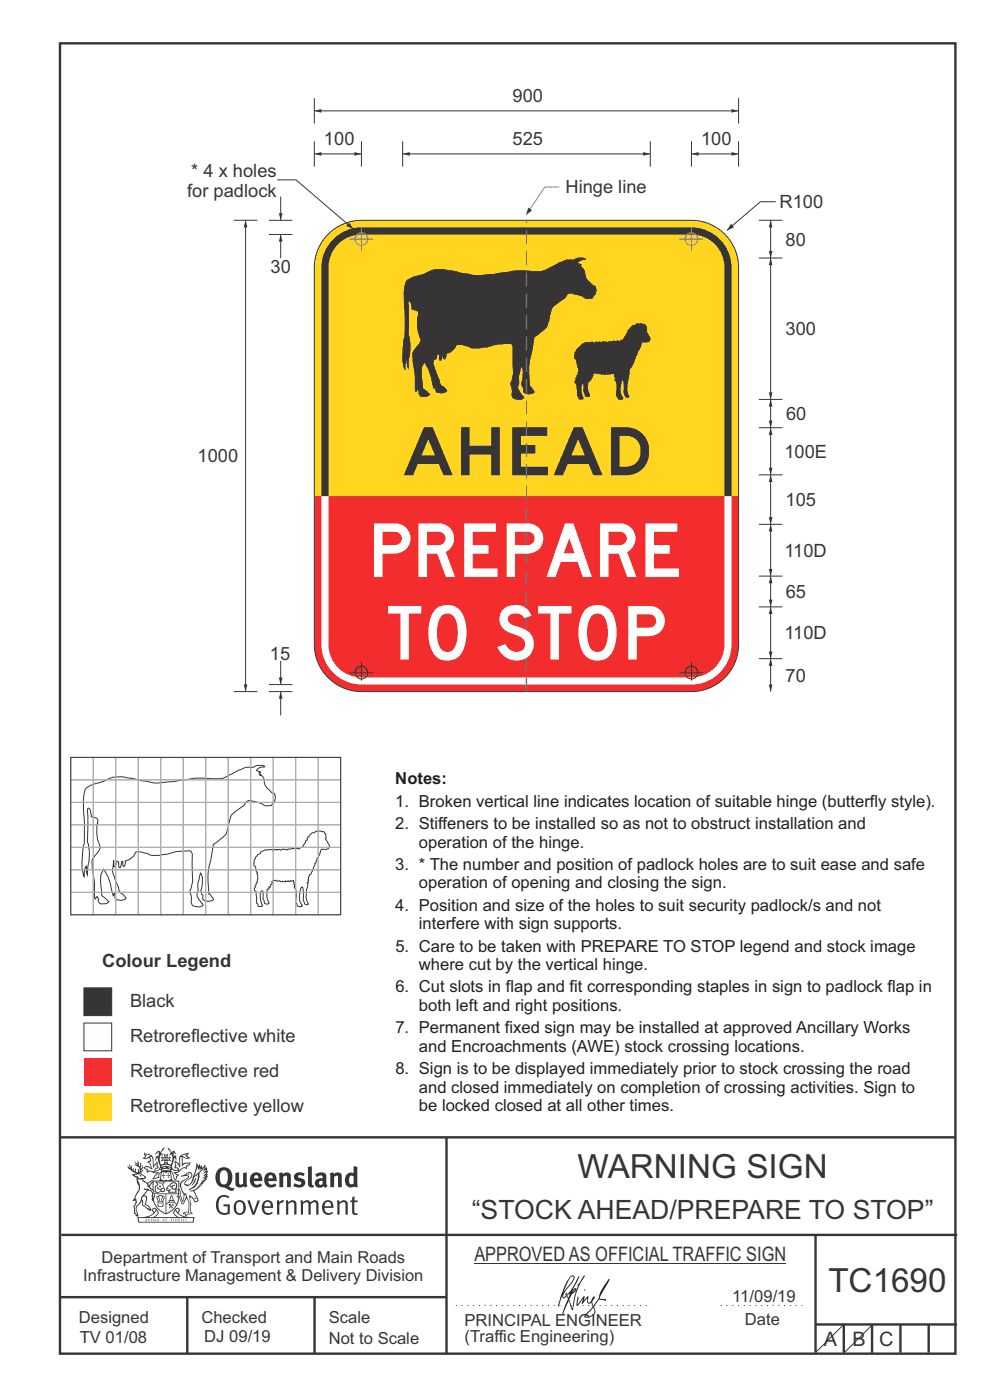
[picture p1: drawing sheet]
<svg xmlns="http://www.w3.org/2000/svg" width="210mm" height="297mm" viewBox="0 0 210 297" stroke-linecap="round" stroke-linejoin="round" font-family="sans-serif">
<g fill="none" stroke="#373435" stroke-width=".51">
<path d="M12.7 9.2h190v278h-190zM12.7 241.3h190M94.7 241.4v45.8M12.7 275.2h82M13 262h190M39.7 275.2v12M66.7 275.2v12M173 262.2v24.8M173 281h30M179 281v6M185 281v6M191 281v6"/>
<path d="M197 281v6"/>
</g>
<path d="M17.8 209.6h5.9v5.9h-5.9z" fill-rule="evenodd" fill="#373435" stroke="#373435" stroke-width=".21"/>
<path d="M17.8 232h5.9v5.9h-5.9z" fill-rule="evenodd" fill="#ffd520"/>
<path d="M17.8 224.5h5.9v5.9h-5.9z" fill-rule="evenodd" fill="#ed3237"/>
<path d="M17.8 217.1h5.9v5.8h-5.9z" fill-rule="evenodd" fill="#fefefe" stroke="#373435" stroke-width=".21"/>
<path d="M96.7 277h41.5M152.9 277h17.4" fill="none" stroke="#373435" stroke-width=".21" stroke-dasharray=".2 1" stroke-linecap="butt"/>
<path d="M15 160.7h57.3v33.4h-57.3zM18.4 167.1a6.4 6.4 0 0 1 2.8-1.1l.5-.1a7 7 0 0 1 5.8-.8l3.2 .6a17.2 17.2 0 0 0 7.6-.1 29.9 29.9 0 0 1 8.1-.4 4.2 4.2 0 0 0 2.5-.9l2-1a3.5 3.5 0 0 1 2.7-.5 2.48 2.48 0 0 1 2.6-.1h-.5a1.54 1.54 0 0 0-1.3 .8l.9 .3-.4 .3 .5 .2-.3 .1 .5 .2 .3 .4a3.6 3.6 0 0 0 2.3 3.4 1.76 1.76 0 0 1-.4 2.1l-.2 .4-1.2 .1a7.5 7.5 0 0 0-3.8-1.1l-.4 .2-.5 .9-1.7 1.2a3.7 3.7 0 0 0-1.5 3.1 3.5 3.5 0 0 1-2 2.9l-1.2 1-.6 3.4a17.5 17.5 0 0 0-.4 7.1h.2l.8 1a1.48 1.48 0 0 1-2.3 0l.1-.7-.3-.3-.2-.7a5.5 5.5 0 0 0 0-3.8l-.4 1.3a4 4 0 0 0-.2 2.3v.4a2.28 2.28 0 0 0 .8 2.4l.2 .3a.75 .75 0 0 1-1 .5 1.15 1.15 0 0 1-1.5-1l.1-1.3a1.9 1.9 0 0 1 .1-2.1l.2-1.2-.1-5.5-.4-.8-1.5 .1a8.8 8.8 0 0 0-3.5 .6l-3 .3-2.4-.7h-1.2a3.3 3.3 0 0 1-2.2 1.9v.4l-.2 .7a.71 .71 0 0 1-.3-1h-.3l-.2 1.1-.2 .2h-.2v-1.2l-.5-.2-.1 .8-.2 .4h-.2l-.1-1.3-.3 2 1.3 3.5a1.69 1.69 0 0 0 1.1 1.8l.6 .6a1.64 1.64 0 0 1-2.3 .1l-.2-1.1-.3 .5-1.1-4-.9-1.6-.1 .1a5.3 5.3 0 0 0-.4 4.3l.1 1.2 1.5 1.3a1.48 1.48 0 0 1-2.2 .1l-.1-.3a.62 .62 0 0 0-.3-.8l-.3 .5-.2-.4v-3.4l-.4-3.4a2.21 2.21 0 0 1 .9-2.5l.3-.3a1.36 1.36 0 0 0 .2-1.9 9.1 9.1 0 0 1-.2-4.9 1.13 1.13 0 0 0-1.4-.7l-.2-1.2-.2-.5-.2-.1-.2 .1-.1 .3 .1 4.3a6.8 6.8 0 0 0 .2 2.9 17.4 17.4 0 0 1-.2 5.9v.6l-.3-1.8-.4 1v1.2a14.4 14.4 0 0 1 0-7.3v-3.6a31.5 31.5 0 0 1 0-7l.2-.6zM54.6 181.4l.6-.3 .1-.3a2.9 2.9 0 0 1 1.9-.5l.5-.1 .3 .3 .4-.3 .4 .2 .5-.2 .3 .2 .3-.2 1 .1 1-.3 1.4 .1a2.23 2.23 0 0 0 1.6-1.8l.3-.2v-.4l.3-.2 .2-.4a1.02 1.02 0 0 1 1-.4l.5-.4h.8l.3 .2a.47 .47 0 0 1 .7 .4l.2 .7-.2 .3 .9 1.7a.87 .87 0 0 1-1.1 .6h-.6l-.1 .2-.5 1.4-.3 .3-.3 1-.2 .1v.4l-.5 1.2-.4 .6-.3 .2-.3 1.1 .1 .1v.4l-.2 .1 .2 .2-.4 1.5a3.4 3.4 0 0 0 .4 2.7l-.1 .2-.2 .1-.5-.2a5.3 5.3 0 0 1-.2-2.7l-.3-.9-.3 .2-.3 1.8 .1 .9 .5 .9-.2 .3h-.7a2.04 2.04 0 0 1-.4-2.1 1.96 1.96 0 0 0-.4-1.8l.2-.6-.3-.4 .1-.2-.1-.4-.4 .2-.2-.2-.3 .2-.3-.1-.2 .1-.3-.1a.38 .38 0 0 1-.6 .1 .38 .38 0 0 1-.7-.1l-.5 .1-.2-.2h-.6l-.3 .2 .1 .3-.1 .3-.3 .1-.1 .6-.3-.1 .1 .2-.5 .3a4.1 4.1 0 0 0 .4 2.8l-.1 .3h-.3l-.5-.2-.3-.8v-1.7l-.2-.1-.2 .2a3.6 3.6 0 0 0 .3 2.9l-.2 .2h-.7l-.1-.5-.3-.2-.2-2.5a.5 .5 0 0 1 0-.9l-.1-.3 .2-.2a.41 .41 0 0 1 .3-.6l.1-1.4-.2-.4 .1-.2-.2-.2-.2-.8a1.8 1.8 0 0 1-.3-1.7zM179 281l-6 6" fill="none" stroke="#373435" stroke-width=".21"/>
<g fill="none" stroke="#a9abae" stroke-width=".21">
<path d="M15 160.7h4.8v4.8h-4.8zM15 165.5h4.8v4.7h-4.8zM15 170.2h4.8v4.8h-4.8zM15 175h4.8v4.8h-4.8zM15 179.8h4.8v4.7h-4.8zM19.8 160.7h4.8v4.8h-4.8zM19.8 165.5h4.8v4.7h-4.8zM19.8 170.2h4.8v4.8h-4.8zM19.8 175h4.8v4.8h-4.8zM19.8 179.8h4.8v4.7h-4.8zM24.6 160.7h4.7v4.8h-4.7zM24.6 165.5h4.7v4.7h-4.7z"/>
<path d="M24.6 170.2h4.7v4.8h-4.7zM24.6 175h4.7v4.8h-4.7zM24.6 179.8h4.7v4.7h-4.7zM29.3 160.7h4.8v4.8h-4.8zM29.3 165.5h4.8v4.7h-4.8zM29.3 170.2h4.8v4.8h-4.8zM29.3 175h4.8v4.8h-4.8zM29.3 179.8h4.8v4.7h-4.8zM34.1 160.7h4.8v4.8h-4.8zM34.1 165.5h4.8v4.7h-4.8zM34.1 170.2h4.8v4.8h-4.8zM34.1 175h4.8v4.8h-4.8z"/>
<path d="M34.1 179.8h4.8v4.7h-4.8zM38.9 160.7h4.7v4.8h-4.7zM38.9 165.5h4.7v4.7h-4.7zM38.9 170.2h4.7v4.8h-4.7zM38.9 175h4.7v4.8h-4.7zM38.9 179.8h4.7v4.7h-4.7zM43.6 160.7h4.8v4.8h-4.8zM43.6 165.5h4.8v4.7h-4.8zM43.6 170.2h4.8v4.8h-4.8zM43.6 175h4.8v4.8h-4.8zM43.6 179.8h4.8v4.7h-4.8zM48.4 160.7h4.8v4.8h-4.8z"/>
<path d="M48.4 165.5h4.8v4.7h-4.8zM48.4 170.2h4.8v4.8h-4.8zM48.4 175h4.8v4.8h-4.8zM48.4 179.8h4.8v4.7h-4.8zM53.2 160.7h4.8v4.8h-4.8zM53.2 165.5h4.8v4.7h-4.8zM53.2 170.2h4.8v4.8h-4.8zM53.2 175h4.8v4.8h-4.8zM53.2 179.8h4.8v4.7h-4.8zM58 160.7h4.7v4.8h-4.7zM58 165.5h4.7v4.7h-4.7zM58 170.2h4.7v4.8h-4.7z"/>
<path d="M58 175h4.7v4.8h-4.7zM58 179.8h4.7v4.7h-4.7zM62.7 160.7h4.8v4.8h-4.8zM62.7 165.5h4.8v4.7h-4.8zM62.7 170.2h4.8v4.8h-4.8zM62.7 175h4.8v4.8h-4.8zM62.7 179.8h4.8v4.7h-4.8zM67.5 160.7h4.8v4.8h-4.8zM67.5 165.5h4.8v4.7h-4.8zM67.5 170.2h4.8v4.8h-4.8zM67.5 175h4.8v4.8h-4.8zM67.5 179.8h4.8v4.7h-4.8z"/>
<path d="M15 184.5h4.8v4.8h-4.8zM15 189.3h4.8v4.8h-4.8zM19.8 184.5h4.8v4.8h-4.8zM19.8 189.3h4.8v4.8h-4.8zM24.6 184.5h4.7v4.8h-4.7zM24.6 189.3h4.7v4.8h-4.7zM29.3 184.5h4.8v4.8h-4.8zM29.3 189.3h4.8v4.8h-4.8zM34.1 184.5h4.8v4.8h-4.8zM34.1 189.3h4.8v4.8h-4.8zM38.9 184.5h4.7v4.8h-4.7zM38.9 189.3h4.7v4.8h-4.7z"/>
<path d="M43.6 184.5h4.8v4.8h-4.8zM43.6 189.3h4.8v4.8h-4.8zM48.4 184.5h4.8v4.8h-4.8zM48.4 189.3h4.8v4.8h-4.8zM53.2 184.5h4.8v4.8h-4.8zM53.2 189.3h4.8v4.8h-4.8zM58 184.5h4.7v4.8h-4.7zM58 189.3h4.7v4.8h-4.7zM62.7 184.5h4.8v4.8h-4.8zM62.7 189.3h4.8v4.8h-4.8zM67.5 184.5h4.8v4.8h-4.8zM67.5 189.3h4.8v4.8h-4.8z"/>
</g>
<g fill="#373435">
<path d="M47 248.5a2.55 2.55 0 0 0 0 2.7l.3 .1a.81 .81 0 0 0 1-.9v-.6a1.04 1.04 0 0 0-1.1-1.5zM46.3 248.1a1.82 1.82 0 0 1 2.1-.2 1.82 1.82 0 0 1 .9 1.9 2.29 2.29 0 0 1-.8 1.9l.7 .3h.5l-.2 .6a2.87 2.87 0 0 1-2-.7 2.12 2.12 0 0 1-1.6-3.1z" fill-rule="evenodd"/>
<path d="M49.9 248.9l.8-.2v2a.46 .46 0 0 0 .3 .6 .46 .46 0 0 0 .6-.3v-2.1l.7-.2v2.4l.2 .5-.5 .4-.3-.3a1.02 1.02 0 0 1-1.2 .2 1.02 1.02 0 0 1-.6-1.1z" fill-rule="evenodd"/>
<path d="M54 249.5l-.1 .5h.9a.49 .49 0 0 0-.2-.6 .49 .49 0 0 0-.6 .1zM53.4 249.1a1.34 1.34 0 0 1 1.6-.2 1.34 1.34 0 0 1 .7 1.5v.2h-1.8a.77 .77 0 0 0 .5 .8 .77 .77 0 0 0 .9-.4l.3 .5a1.59 1.59 0 0 1-2 .2 1.59 1.59 0 0 1-.5-2z" fill-rule="evenodd"/>
<path d="M57.1 249.5l-.2 .5h1a.49 .49 0 0 0-.2-.6 .49 .49 0 0 0-.6 .1zM56.4 249.1a1.34 1.34 0 0 1 1.6-.2 1.34 1.34 0 0 1 .7 1.5v.2h-1.8a.77 .77 0 0 0 .5 .8 .77 .77 0 0 0 .9-.4l.4 .5a1.59 1.59 0 0 1-2.1 .2 1.59 1.59 0 0 1-.5-2z" fill-rule="evenodd"/>
<path d="M59.2 248.9l.7-.2 .1 .4a.95 .95 0 0 1 1-.3 .95 .95 0 0 1 .7 .8v2.3h-.8v-2.3a.46 .46 0 0 0-.8 .1v2.2h-.8z" fill-rule="evenodd"/>
<path d="M62.6 249.1a1.75 1.75 0 0 1 2-.1l-.2 .5-.6-.2a.43 .43 0 0 0-.6 .3l.4 .3a1.04 1.04 0 0 1 1.2 1.1 1.04 1.04 0 0 1-1.4 1l-1.2-.4 .3-.6 1 .4 .4-.4a.88 .88 0 0 0-1-.5l-.4-.2-.1-.4z" fill-rule="evenodd"/>
<path d="M65.3 247.6l.8-.2 .1 3.8 .3 .2 .1 .5a.88 .88 0 0 1-1-.1 .88 .88 0 0 1-.3-1z" fill-rule="evenodd"/>
<path d="M67.8 250.6a.43 .43 0 0 0-.1 .7 .43 .43 0 0 0 .7-.1v-.7zM66.8 249.2a1.7 1.7 0 0 1 2.4 .1v1.8l.3 .4-.4 .5-.5-.3a1.03 1.03 0 0 1-1.7-.2 1.03 1.03 0 0 1 .8-1.5h.7v-.4a.8 .8 0 0 0-1.2 .1z" fill-rule="evenodd"/>
<path d="M70 248.9l.7-.2 .1 .4a.95 .95 0 0 1 1-.3 .95 .95 0 0 1 .7 .8v2.3h-.8v-2.3a.46 .46 0 0 0-.8 .1v2.2h-.8z" fill-rule="evenodd"/>
<path d="M74.3 249.5a1.48 1.48 0 0 0 0 1.7h.5l.2-.1v-1.5l-.3-.2zM75 247.4l.8 .1 .1 4.4h-.7l-.1-.2a1.26 1.26 0 0 1-1.4 0 1.26 1.26 0 0 1-.5-1.3 1.29 1.29 0 0 1 .4-1.3 1.29 1.29 0 0 1 1.4-.2z" fill-rule="evenodd"/>
<path d="M46.4 253.9a1.72 1.72 0 0 1 2.3 0l-.3 .3a1.24 1.24 0 0 0-1.4-.2 1.24 1.24 0 0 0-.6 1.4 1.49 1.49 0 0 0 1.2 2l.7-.2v-1.3h-.8l-.1-.4h1.4v1.9a1.93 1.93 0 0 1-2.3 0 1.93 1.93 0 0 1-.7-2.2l.2-.7z" fill-rule="evenodd"/>
<path d="M50.4 255.1a1.65 1.65 0 0 0 .2 2.2 .99 .99 0 0 0 1-1.4 .78 .78 0 0 0-.4-.8 .78 .78 0 0 0-.8 0zM50 254.9a1.33 1.33 0 0 1 1.6-.1 1.33 1.33 0 0 1 .5 1.4 1.31 1.31 0 0 1-1.3 1.6 1.31 1.31 0 0 1-1.2-1.6v-.6z" fill-rule="evenodd"/>
<path d="M52.5 254.7l.5-.1 .8 2.6 .8-2.5h.5l-1.1 3h-.5z" fill-rule="evenodd"/>
<path d="M56.3 255.2l-.2 .7h1.3a.7 .7 0 0 0-.3-.8 .7 .7 0 0 0-.8 .1zM55.9 255a1.22 1.22 0 0 1 1.5-.2 1.22 1.22 0 0 1 .5 1.5h-1.8a.93 .93 0 0 0 .5 1 .93 .93 0 0 0 1.1-.2l.2 .3a1.43 1.43 0 0 1-1.8 .1 1.43 1.43 0 0 1-.6-1.7z" fill-rule="evenodd"/>
<path d="M58.7 254.7l.4-.1 .1 .5 .4-.4 .6-.1-.1 .6a.66 .66 0 0 0-.9 .6v1.9h-.4z" fill-rule="evenodd"/>
<path d="M60.6 254.8l.4-.2 .1 .5a.94 .94 0 0 1 1-.5 .94 .94 0 0 1 .8 .8v2.3h-.5l-.1-2.5a.81 .81 0 0 0-1.2 .3v2.2h-.4z" fill-rule="evenodd"/>
<path d="M63.7 254.7l.5-.1 .1 .5 .4-.3a.78 .78 0 0 1 1.2 .3 .9 .9 0 0 1 .9-.5 .9 .9 0 0 1 .8 .8v2.3h-.5l-.1-2.5a.67 .67 0 0 0-1.1 .3v2.2h-.5v-2.4l-.4-.2-.7 .4v2.2h-.5z" fill-rule="evenodd"/>
<path d="M69.1 255.2l-.2 .7h1.3a.7 .7 0 0 0-.3-.8 .7 .7 0 0 0-.8 .1zM68.7 255a1.22 1.22 0 0 1 1.5-.2 1.22 1.22 0 0 1 .5 1.5h-1.8a.93 .93 0 0 0 .4 1 .93 .93 0 0 0 1.2-.2l.2 .3a1.44 1.44 0 0 1-1.8 .1 1.44 1.44 0 0 1-.6-1.7z" fill-rule="evenodd"/>
<path d="M71.5 254.8l.4-.2 .1 .5a.94 .94 0 0 1 1-.5 .94 .94 0 0 1 .8 .8v2.3h-.5l-.1-2.5a.81 .81 0 0 0-1.2 .3v2.2h-.4z" fill-rule="evenodd"/>
<path d="M74.7 253.9l.5-.1v.9h.7l-.1 .4h-.6v2.1l.1 .2h.5l.1 .3a.75 .75 0 0 1-1.2-.6v-2h-.4v-.4h.4z" fill-rule="evenodd"/>
<path d="M30.8 244.9l1.1 .3-.9 .5h-.4l.6-.5zM31.8 245.5l.2-.1a2.44 2.44 0 0 1 .5 1.9l.1 .5 .6-1-.1 .6 .3 .3a.57 .57 0 0 0-.6 .8l-1-.2-.5 .2 .2-.5-.8-.3 .7-.1 .9 .5 .1-.1-.6-1.3-.2-.1 .5-.1zM30.7 244.4l-.1 .5 .2 .4-.6 .4a1.04 1.04 0 0 0 1.4-.1l.2 .6-.3 .1-.2 .4a.94 .94 0 0 1 .8 1.1l-.2-.1a1.16 1.16 0 0 0-1.5-.1l.3 .4 .4 .2 .1 .5 .2 .1 .1-.2a.94 .94 0 0 1 1.1 .3h.8l-1.2 1.2a1.13 1.13 0 0 0 1.2-.2l.4-.1v-.4l.4-.7a.83 .83 0 0 0-.6 1h-.3l-.7 .3 1.1-1.4-.5 .2-.5-.1 1.3-.5-.1-.2-.9 .4v-.3l.2-.2 .3 .1 .1-.3-.2-.4 .1-.6-.2-.3-.7 .9v-.7a1.42 1.42 0 0 0-1.6-1.8z" fill-rule="evenodd"/>
<path d="M38.5 245.3l.5-.3 .7-.1-.6 .3 .8 .5h-.3zM38.3 245.5h.2l.1 2a1.69 1.69 0 0 1 1.6-.7l-.8 .5 .1 .5a1.1 1.1 0 0 0-1.5 .6l-.1-.5-.2-.2h-.5l.3-.4-.3-.7a1.42 1.42 0 0 1 .9 1.1l.2-.1zM37.1 246.2l.1 1-.2 .3 .1 .5 .5-.1 .2 .2a.96 .96 0 0 1-1.2-.1l-.1 .1a1.06 1.06 0 0 0 1.3 .2v.1a.72 .72 0 0 1-.9 .2l.2 .5 .6 .2-.4 .2-.1 .7-.2-.4-.4-1.1-.4-.4 .4 .9a1.54 1.54 0 0 0 .7 1.2l.2-.3a.58 .58 0 0 1 .4-.7l.2-.2h-.3l-.5-.3 .9-.5a.93 .93 0 0 1 1.2-.5v.2l.2-.2 .1-.5a.99 .99 0 0 0 .7-.8l-1.3 .1-.3 .2-.1-1.4 .9 .4 .9-.3h-.4l-.5-.4 .4-.7-.6 .2a1.46 1.46 0 0 0-1.4 2.1l.1 .4-.3-.4z" fill-rule="evenodd"/>
<path d="M35.6 248.9l.2 .1-.1 .3 .4 .1-.4 .1v.5l-.1-.6h-.3l.3-.1z" fill-rule="evenodd"/>
<path d="M34.6 248.9l.2 .1v.3l.3 .1h-.3l-.1 .6v-.5l-.4-.1 .4-.1z" fill-rule="evenodd"/>
<path d="M34.3 248.8a.57 .57 0 0 1 .9 .2 .57 .57 0 0 1 .9-.2l.2 1.4h-.2a.57 .57 0 0 1-.9 0 .69 .69 0 0 1-1.1 0zM34.2 248.1l-.3 2.1-.1 .4h2.9l-.2-.4-.3-2.1h-.2v.3l-.8-.2-.8 .2v-.3z" fill-rule="evenodd"/>
<path d="M34.2 252.4a.3 .3 0 0 0 .6 0 .3 .3 0 0 0-.6 0zM33.3 251l.3 .3-.3 .3a.79 .79 0 0 0 0 1.3l.8-.2-.1-.3a.55 .55 0 0 1-.7-.6h.1l.2 .3 .3 .1 .8-.2-.4-.7 .4-.3-.7 .1zM33 250.7l1.1 .2 .9-.2-.4 .7 .4 1.1a.56 .56 0 0 1-.8 .3l-.2 .1a.73 .73 0 0 1-.9 .1 .73 .73 0 0 1-.3-.9v-.4l.6-.4z" fill-rule="evenodd"/>
<path d="M35.6 251.9l.7-.5a.58 .58 0 0 1 1-.1 .58 .58 0 0 1-.4 .9l-.3-.3a.43 .43 0 0 1 .6-.3v-.1a.57 .57 0 0 0-.8 .2l-.2-.1-.3 .1 .5 .2a.55 .55 0 0 0 .8 .4v.5h-1.3l.4-.3-.2-.2-.6 .1 .2-.2-.2-.1zM35.4 251.8l-.1 .2a.39 .39 0 0 0 .2 .6h.3l-.2 .4h1.9l-.1-.7a.86 .86 0 0 0-.1-1.4 .86 .86 0 0 0-1.3 .4z" fill-rule="evenodd"/>
<path d="M36 254.8h.8v.2h-.8zM36.4 253.8l.2 .8h-.4zM36.4 253.5l-.3 .5-.1 .6h-.2v.4l-.7 .4 .2 .2a1.48 1.48 0 0 1 2.1 .1l.2-.1-.6-.5v-.5h-.2l-.1-.6z" fill-rule="evenodd"/>
<path d="M35.8 255.4l.4 .1 .1 .3 .3-.2-.2-.2a.38 .38 0 0 1 .5 .5l-.2-.2-.3 .3 .4 .2-.4 .2-.1-.4-.4 .4-.1-.2 .4-.3-.1-.1-.2 .1z" fill-rule="evenodd"/>
<path d="M34.5 254h.2v.2l-.2 .6h-.2zM33.6 255.3h.9v.2a.55 .55 0 0 1-.8 .4v-.2l-.2-.1zM33.4 254h.2l.2 .8h-.2zM33.6 255h.8l.1 .1-.8 .1zM33.8 253.7h.5l-.2 1.1h-.1zM33.3 253.8l-.1 .3 .3 1.1a.48 .48 0 0 0-.1 .6 .48 .48 0 0 0 .5 .3l.5-.1a.49 .49 0 0 0 .2-.8l.3-1.1-.1-.3a1.42 1.42 0 0 0-1.5 0z" fill-rule="evenodd"/>
<path d="M33.7 251.5l.4 .1 .1 .3h-.3z" fill-rule="evenodd"/>
<path d="M41.3 250.1l.3-.2-.2 .9-.6 .7h-.2l.5-.7z" fill-rule="evenodd"/>
<path d="M39.7 249l.3-.2 .5 .2a.88 .88 0 0 1-.6 1.1 1.22 1.22 0 0 0-.8 1.3l.5 .2a.72 .72 0 0 0 .9-.4l.5-.8 .2-.6 .8-.6v.3a2.85 2.85 0 0 1-2 2.8l.1 .1a2.13 2.13 0 0 0 1.9-1.5v-.2a2.01 2.01 0 0 0 .3-1.8l1.1-1.3-.4 1 .7-.5-.7 1 .8-.4-.8 .8 .7-.1-.9 .5 .8-.1-.8 .4h.8l-.9 .3 .3 .2h-.4l.2 .3h-.3l.1 .3h-.4l.2 .3h-.2a2.16 2.16 0 0 1-2 1l.1 .2h.4a.76 .76 0 0 1 .7 .7l.5 1.2-.6 .2a1.45 1.45 0 0 0-1.1-1.3l.2 1.8-.1 1.8 .4 .3a1.07 1.07 0 0 0-1.2 .4v-.3l-.5-.2a.87 .87 0 0 1 1.1-.1v-.7a4.4 4.4 0 0 0-.6-3.1v-.3h-.3a2.16 2.16 0 0 1-.7-2.2l.3-.3 1.2-.8a.55 .55 0 0 0-.4-.8zM37.8 252.4a.76 .76 0 0 1 .3 1.1l.6 1.6 .4-1.7 .2 .1a.61 .61 0 0 1-.1 .9l-.3 .9h-.2l-.7-1.6-.3 .1a1.18 1.18 0 0 0 .1-1.4zM41.8 247.5l.2 .8 .3-.6v.6l.4-.5a1.9 1.9 0 0 1-1.1 1.4l-.4 .3zM38.3 249.6l1.3-.1 .2 .1v.3l-.5 .3a1.26 1.26 0 0 0-.9 1.9l.2 .6a1.84 1.84 0 0 1 .1 2.1l-.4-1.3a.96 .96 0 0 0-.4-1.3l-.4 .3a.78 .78 0 0 1 0 1.2l.1 .3h.4l.4 1.1a.38 .38 0 0 0 .2 .4 .38 .38 0 0 0 .4-.1l.6-1.2a2.94 2.94 0 0 1 .4 2.5l-.1 .5-.8-.1-.3 .4v.2l.4-.1 .1 .4 .2 .1a1.02 1.02 0 0 1 1.3-.5v-.4l-.3-.1 .1-1.8-.3-1.3 .1 .1a1.14 1.14 0 0 1 .8 .9 .63 .63 0 0 0 .8-.2 .63 .63 0 0 0-.1-.9l-.7-1.2 .9-.6 .2-.3 .3-.1-.1-.2h.4l-.1-.3h.3l-.1-.3 .5-.1-.2-.2 .6-.4v-.2h-.2l.4-.5-.3 .1 .3-.6-.4 .1 .4-.5v-.3l-.3 .2 .2-.6-.1-.3-.4 .3v-.8l-.6 .8-.2-.7-.2 .4-.3-.7-.1 .6-.5-.8-.1 1.4-.6 1.9a1.81 1.81 0 0 1-1 1.4l-.6-.2a1.75 1.75 0 0 1 1.1-1.2 .75 .75 0 0 0 .1-1.3 .75 .75 0 0 0-1.1 .5z" fill-rule="evenodd"/>
<path d="M41.2 254.1h.3l.2 .3h-.4z" fill-rule="evenodd"/>
<path d="M29.4 258.4h11.6l-.1 .8h-11.4zM31.4 258.2l.4-.1a2.48 2.48 0 0 0 1.4-1.3l.3 .5-.5 .6-.5 .3zM32.5 256.6l.3-.2 .2 .2-.3 .6zM37.2 256.8a2.65 2.65 0 0 0 1.8 1.4h-1.1l-.5-.3-.5-.6zM37.4 256.6l.2-.2 .3 .2-.3 .6zM29.2 258.2l.1 1.2h11.8l.2-1.1-.2-.1a4.1 4.1 0 0 1-3.3-.9l.3-.4-.1-.5a1.06 1.06 0 0 0-1.3 .9l.2 .4 .6 .5h-4.7l.3-.1a.84 .84 0 0 0 .6-.7 .84 .84 0 0 0-.5-.9l-.3-.2-.5 .1-.1 .5 .3 .4a4.2 4.2 0 0 1-3.4 .9z" fill-rule="evenodd"/>
<path d="M31 258.7l.1 .2h-.2zM31 258.6l-.3 .5 .4-.1 .2 .1z" fill-rule="evenodd"/>
<path d="M31.4 258.6h.2v.4a.25 .25 0 0 0 .2-.1 .25 .25 0 0 0-.1-.3h.1a.29 .29 0 0 1 0 .4 .29 .29 0 0 1-.4 0 .29 .29 0 0 1 0-.4z" fill-rule="evenodd"/>
<path d="M32.2 258.6a.22 .22 0 0 1 .3 .2 .22 .22 0 0 1-.3 .2zM32 258.6l.1 .5a.33 .33 0 0 0 .4-.1 .33 .33 0 0 0 0-.4 .33 .33 0 0 0-.5 0z" fill-rule="evenodd"/>
<path d="M32.9 258.7l.1 .2h-.2zM32.9 258.6l-.2 .5 .3-.1 .2 .1z" fill-rule="evenodd"/>
<path d="M33.3 258.6h.2l.1 .2 .2-.2-.2 .2 .2 .3-.3-.2v.2h-.2l.2-.3z" fill-rule="evenodd"/>
<path d="M34.7 258.7l.1 .2h-.2zM34.7 258.6l-.3 .5 .4-.1 .2 .1z" fill-rule="evenodd"/>
<path d="M35 258.6h.5h-.2v.5h-.2l.1-.5z" fill-rule="evenodd"/>
<path d="M36.2 258.6h.3h-.1v.2h.1h-.1v.3h-.2z" fill-rule="evenodd"/>
<path d="M36.7 258.6h.2v.5h-.2z" fill-rule="evenodd"/>
<path d="M37.3 258.6a.22 .22 0 0 1 .3 .2 .22 .22 0 0 1-.3 .2zM37.1 258.6v.5a.33 .33 0 0 0 .5-.1 .33 .33 0 0 0 0-.4 .33 .33 0 0 0-.5 0z" fill-rule="evenodd"/>
<path d="M37.8 258.6h.4h-.2v.2h.1h-.1v.2l.2 .1h-.4z" fill-rule="evenodd"/>
<path d="M38.4 258.6h.2l-.1 .4 .2 .1h-.3z" fill-rule="evenodd"/>
<path d="M38.9 258.6h.2v.5h-.2z" fill-rule="evenodd"/>
<path d="M39.3 258.6h.2l-.1 .1 .2 .2-.2 .2h-.1v-.2l.2 .1z" fill-rule="evenodd"/>
<path d="M34.2 247.4a1.51 1.51 0 0 1 2.1 .2 2.67 2.67 0 0 0-2.1 0zM35.7 247.6l.5 .2v.2l-.4-.1zM34.6 247.7l.5-.1 .1 .2h-.4zM34.1 247.9l.2 .1-.3 .1zM35 246.9l.2-.2 .3 .2zM34.9 245.7h.2v.3h-.2zM35 245.1l.2 .2 .2-.2-.1 .4h-.2zM35.1 246.3h.2l.1 .4-.2-.2-.2 .2zM35.3 245.7h.2v.3h-.2zM34.4 245.7l.3 .1 .1 .2-.4 .1 .2-.2zM35.7 245.8l.3-.1-.2 .2 .2 .2-.4-.1zM32.7 244.9l1-.5-.1 1-.2-.2-.3 .2-.3 1.1 .5-1 .3 .9a1.84 1.84 0 0 1 .2 1.7l.4 .1a2.48 2.48 0 0 1 2.2 .1l.2-.3-.2-.7 .7-1.7 .4 .6-.2-1-.2-.1-.2 .3v-.9l.6 .4-.6-.8-.3 .1-.1 .4-.5-.8-.5-.3 .2 .4 .6 .6-.5 .7 .5-.3a2.06 2.06 0 0 1-.1 2.2l-.5-.2-.2-.6 .2-.1 .7 .2-.4-.5 .4-.5-.7 .2-.2-.2 .2-.7-.5 .4-.5-.4 .2 .7-.2 .2-.7-.2 .4 .5-.4 .5 .8-.2 .1 .1-.2 .6-.5 .2a2.02 2.02 0 0 1 0-2.2l.3 .5-.1-.6-.3-.1 .8-1.3-.4 .4-.5 .7-.2-.3a.8 .8 0 0 0-.8 .5z" fill-rule="evenodd"/>
<path d="M29.2 250.1l.3 .2a.61 .61 0 0 1 .8 .3l.3 .2a.8 .8 0 0 1 .6 1l.4 .1 .6 .5a1 1 0 0 1 .4 1.1l-.1 .7v-.5h-.1a.96 .96 0 0 0-.8-1.3l-.2-.2h-.7l-.1-.1-.1 .1 .1 .3h.6l-1.2 1.4-.2 .9-.4 .6a1.33 1.33 0 0 0-.5 1.8l.2 .5a1.26 1.26 0 0 1-.5-1.4l-.1-.4a1.56 1.56 0 0 0 .4-1.7l-.3 .2 .2-.5a3.2 3.2 0 0 0 .7-3zM30.4 253.9h.4a2.06 2.06 0 0 1-.1 1.6l.7 .5 .4 .4-.6-.1-.8-.6-.1-.9a.51 .51 0 0 1 .1-.9zM28.6 249.3a1.52 1.52 0 0 1 2.1 .6l-1.1 .1-.2-.1-.1-.4-.5 .1zM27.5 247v.8l-.3-.4-.1 .1a3.1 3.1 0 0 0 1.9 1.5l-1 .1 .5 .6 .5 .1 .1 1.1a1.84 1.84 0 0 1-.3 2.5l-.4 .9-.3 .4 .2 .1 .4-.1 .1 .4-.2 .5-.3 .2 .1 1.8 .2-.1 .3 .6h.1l.5-.1-.2-.5a1.3 1.3 0 0 1-.1-1.7l.9-1 .2 1.1 .5 .2 .5 .5 .1-.1 .2 .4 .5-.1a1.85 1.85 0 0 0-1.2-1.4l.1-.2a1.39 1.39 0 0 0 0-1.5l-.5-.1 .5-.5a.66 .66 0 0 1 .9-.4 .66 .66 0 0 1 .3 .9l-.1 .4 .2-.1v.2l-.1 .3 .2 .5 .1-.3a2.24 2.24 0 0 0 .1-2.2 .73 .73 0 0 1-.7-.7 .73 .73 0 0 1 .6-.7v-.2a.94 .94 0 0 0-.9 .8 .48 .48 0 0 1-.1-.5 .48 .48 0 0 1 .5-.3l.5-.3a.51 .51 0 0 0-.8 .2l-.4 .3-1.1-.8 .6-.1 .2-.5-1.2-.7 .5-.4v-.4l-.4 .4v-.2a.69 .69 0 0 0 .2-1v.5l-.2 .2v-1.1l-.3-.2 .1 .6-.1 .2-.4-1.2v.6l-.6-.3 .5 .6-.6-.2 .3 .3a1 1 0 0 1 .7 1.5l-.2-.8v.8l-.5-.2v-.7l-.2 .6-.2-.1-.1-.6-.2 .4-.2-.2 .1-.7-.2 .5z" fill-rule="evenodd"/>
<path d="M29.6 249.5l.2-.2 .3 .3z" fill-rule="evenodd"/>
<path d="M32.4 250.5h5.6v2l-.2-.1v-1.7h-5.2v2.5h5.2v-.8l.1 .2-.1 1.1v-.3h-2.5v4a4.1 4.1 0 0 0 2.6-3.6l.1-.1a4 4 0 0 1-2.8 3.9 4.2 4.2 0 0 1-2.8-4.7l.1 1.3 .1-.2a3.8 3.8 0 0 0 2.5 3.4v-4h-2.5l-.2-.9z" fill-rule="evenodd"/>
<circle cx="40" cy="249.1" r=".17"/>
</g>
<path d="M100.6 268h66.2" fill="none" stroke="#373435" stroke-width=".21"/>
<g fill="#252726">
<path d="M121.8 273.7l.2-.2-.5 .7zM120.7 274.5l.2 .1-.3 .8-.3-.5zM121.1 270.9h.6a9.3 9.3 0 0 1-2.1 3.1l-.1 .3 1.1-2.5zM120.8 271a14.7 14.7 0 0 0-2.1 4.9l-.4 1.2 .2 .1 .8-2.3a.42 .42 0 0 0 .2 .6 .42 .42 0 0 0 .5-.3l.2-.1 .3 .5-1.2 3.2h.2l1.2-2.9 .5 1.9 .3 .2 .1-.5a13.5 13.5 0 0 1 2.1-6.2l.4-.5-.2-.2-1.5 2.1 .3-.1a14.9 14.9 0 0 0-1.3 5.1l-.4-1.2a1.39 1.39 0 0 1 .2-1.8l.1-.2a.92 .92 0 0 0 .8-1.2 .75 .75 0 0 0-.7 .7l-.1 .2 1.6-3.4h-.2l-.3 .7a10.5 10.5 0 0 1-2.2 3.3l.2-.5a.32 .32 0 0 0-.4 .2 .32 .32 0 0 0 .1 .4l-.6 .4a3.2 3.2 0 0 1 1.2-2.3l.5-.6a2.49 2.49 0 0 0 .7-1.6l-.4-.2z" fill-rule="evenodd"/>
<path d="M125.8 277.5a1.15 1.15 0 0 1 .1 1.3 1.15 1.15 0 0 1-1.2 .5h-.5zM122.5 275.1l-.2 1.7 .2 .2 1.2-1.5-.3 1.1 1.2-1.2a.94 .94 0 0 0 .3 1.2l.6-.3 .2 .9-1.2 1.3a.98 .98 0 0 0-.5 1 1.9 1.9 0 0 0 2.3-1.3v-.2a1.02 1.02 0 0 1 .2-1.4l.5-1 1.6 .3-.3-.4v.2l-1-.1v-.3l1.9-3.6 .1-.2-.1-.2-1.8 2.7a6.6 6.6 0 0 1-1.5 3l-.1-.2a1.01 1.01 0 0 1 .3-1.4l.1-.2-.2-.1-.4 .4-.2 .5-.5 .4-.2-.4 .1-.9-.1-.1-.9 1 .2-1h-.1l-1.4 1.8 .2-1.5v-.1z" fill-rule="evenodd"/>
<path d="M123.9 273.6l.3 .2h-.2z" fill-rule="evenodd"/>
</g>
<path d="M163.5 128.8v10.9M185.1 281l-6 6" fill="none" stroke="#373435" stroke-width=".21"/>
<g fill="#373435">
<path d="M163.1 138.2h.8l-.4 1.5z"/>
<path d="M163.5 128.8l.4 1.5h-.8z"/>
</g>
<path d="M161 139.7h5M163.5 139.7v7" fill="none" stroke="#373435" stroke-width=".21"/>
<g fill="#373435">
<path d="M163.1 145.2h.8l-.4 1.5z"/>
<path d="M163.5 139.7l.4 1.6h-.8z"/>
</g>
<path d="M163.5 100.7v10.5" fill="none" stroke="#373435" stroke-width=".21"/>
<g fill="#373435">
<path d="M163.1 109.7h.8l-.4 1.5z"/>
<path d="M163.5 100.7l.4 1.6h-.8z"/>
</g>
<path d="M163.5 111.2v11" fill="none" stroke="#373435" stroke-width=".21"/>
<g fill="#373435">
<path d="M163.1 120.7h.8l-.4 1.5z"/>
<path d="M163.5 111.2l.4 1.6h-.8z"/>
</g>
<path d="M161 111.2h5M161 128.8h5M161 122.2h5M163.5 122.2v6.5" fill="none" stroke="#373435" stroke-width=".21"/>
<g fill="#373435">
<path d="M163.1 127.2h.8l-.4 1.5z"/>
<path d="M163.5 122.2l.4 1.5h-.8z"/>
</g>
<path d="M163.5 54.7v30" fill="none" stroke="#373435" stroke-width=".21"/>
<g fill="#373435">
<path d="M163.1 83.2h.8l-.4 1.5z"/>
<path d="M163.5 54.7l.4 1.6h-.8z"/>
</g>
<path d="M161 54.7h5M161 46.7h5M161 84.7h5M163.5 90.7v10" fill="none" stroke="#373435" stroke-width=".21"/>
<g fill="#373435">
<path d="M163.5 90.7l.4 1.6h-.8z"/>
<path d="M163.1 99.2h.8l-.4 1.5z"/>
</g>
<path d="M85.4 32.7h52.5M161 90.7h5" fill="none" stroke="#373435" stroke-width=".21"/>
<g fill="#373435">
<path d="M136.4 32.3l1.5 .4-1.5 .3z"/>
<path d="M85.4 32.7l1.5-.4v.7z"/>
</g>
<path d="M66.7 23.5h90" fill="none" stroke="#373435" stroke-width=".21"/>
<g fill="#373435">
<path d="M155.2 23.1l1.5 .4-1.5 .4z"/>
<path d="M66.7 23.5l1.5-.4v.8z"/>
</g>
<path d="M85.4 30v5.3M137.9 30v5.3M163.5 46.7v8" fill="none" stroke="#373435" stroke-width=".21"/>
<g fill="#373435">
<path d="M163.5 46.7l.4 1.5h-.8z"/>
<path d="M163.1 53.2h.8l-.4 1.5z"/>
</g>
<path d="M163.5 84.7v6" fill="none" stroke="#373435" stroke-width=".21"/>
<g fill="#373435">
<path d="M163.5 84.7l.4 1.6h-.8z"/>
<path d="M163.1 89.2h.8l-.4 1.5z"/>
</g>
<path d="M164.6 42.8h-3.3l-7.1 6.1" fill="none" stroke="#373435" stroke-width=".21"/>
<g fill="#373435">
<path d="M155.1 47.5l.6 .7-1.5 .7z"/>
<path d="M112.1 44.1l.8 .5-1.3 1z"/>
</g>
<g fill="none" stroke="#373435" stroke-width=".21">
<path d="M115.4 40h.1M115.4 39.9h.1M115.5 39.8h.1M115.6 39.7h.1M115.7 39.7h.1M115.8 39.7h.1M115.9 39.7h.1M116 39.7h.1M116.1 39.7h.1M116.2 39.7h.1M116.3 39.7h.1M116.4 39.7h.1"/>
<path d="M116.5 39.7h.1M116.6 39.7h.1M116.7 39.7h.1M116.8 39.7h.1M116.9 39.7h.1M117 39.7h.1M117.1 39.7h.1M117.2 39.7h.1M117.3 39.7h.1M117.4 39.7h.1M117.5 39.7h.1M117.6 39.7h.1"/>
<path d="M117.7 39.7h.1M117.8 39.7h.1M117.9 39.7h.1M118 39.7h.1M118.1 39.7h.1M118.2 39.7h.1M118.3 39.7h.1M118.4 39.7h.1M118.5 39.7h.1M118.6 39.7h.1M146.7 30v5.3M146.7 32.7h10"/>
<path d="M112.4 44.4h.1M112.5 44.3h.1M112.5 44.2h.1M112.6 44.1h.1M112.7 44h.1M112.7 43.9h.1M112.8 43.8h.1M112.9 43.7h.1M113 43.6h.1M113 43.5h.1M113.1 43.4h.1M113.1 43.3h.1"/>
<path d="M113.2 43.3h.1M113.2 43.2h.1M113.3 43.1h.1M113.3 43h.1M113.4 42.9h.1M113.5 42.8h.1M113.6 42.7h.1M113.6 42.6h.1M113.7 42.5h.1M113.8 42.4h.1M113.8 42.3h.1M113.9 42.2h.1"/>
<path d="M113.9 42.1h.1M114 42.1h.1M114 42h.1M114.1 41.9h.1M114.1 41.8h.1M114.2 41.7h.1M114.3 41.6h.1M114.4 41.5h.1M114.4 41.4h.1M114.5 41.3h.1M114.6 41.2h.1M114.6 41.1h.1"/>
<path d="M114.7 41h.1M114.7 40.9h.1M114.8 40.9h.1M114.8 40.8h.1M114.9 40.7h.1M114.9 40.6h.1M115 40.5h.1M115.1 40.4h.1M115.2 40.3h.1M115.2 40.2h.1M115.3 40.2h.1M115.3 40.1h.1"/>
</g>
<g fill="#373435">
<path d="M146.7 32.7l1.5-.4v.7z"/>
<path d="M155.2 32.3l1.5 .4-1.5 .3z"/>
</g>
<path d="M66.7 32.7h10M76.7 30v5.3" fill="none" stroke="#373435" stroke-width=".21"/>
<g fill="#373435">
<path d="M66.7 32.7l1.5-.4v.7z"/>
<path d="M75.2 32.3l1.5 .4-1.5 .3z"/>
</g>
<path d="M66.7 105.2h90v31.5a10 10 0 0 1-10 10h-70a10 10 0 0 1-10-10zM68.2 105.2h87v31.5a8.5 8.5 0 0 1-8.5 8.5h-70a8.5 8.5 0 0 1-8.5-8.5zM69.7 105.2h84v31.5a7 7 0 0 1-7 7h-70a7 7 0 0 1-7-7z" fill-rule="evenodd" fill="#f32c2e"/>
<path d="M70 49.3a10 10 0 0 1 6.7-2.6h70a10 10 0 0 1 10 10v48.5h-90v-48.5a10 10 0 0 1 3.3-7.4z" fill-rule="evenodd" fill="#ffd520"/>
<path d="M70.7 50.7a8.5 8.5 0 0 1 6-2.5h70a8.5 8.5 0 0 1 8.5 8.5v48.5h-87v-48.5a8.5 8.5 0 0 1 2.5-6z" fill-rule="evenodd" fill="#373435"/>
<path d="M70 49.3a10 10 0 0 1 6.7-2.6h70a10 10 0 0 1 10 10v80a10 10 0 0 1-10 10h-70a10 10 0 0 1-10-10v-80a10 10 0 0 1 3.3-7.4z" fill="none" stroke="#373435" stroke-width=".21"/>
<path d="M71.4 52.2a7 7 0 0 1 5.3-2.5h70a7 7 0 0 1 7 7v48.5h-84v-48.5a7 7 0 0 1 1.7-4.5z" fill-rule="evenodd" fill="#ffd520"/>
<path d="M86.5 59.5a4 4 0 0 0-.8 2.5l.2 4.5a25.3 25.3 0 0 1-.4 6.8 10.6 10.6 0 0 0 .4 5l.1-1.1 .3-1 .3 1.8v-1.3a10.8 10.8 0 0 0 0-5.8l.1-5.7a1.18 1.18 0 0 1 .1-1.4 2.11 2.11 0 0 1 .6 1.9l1.1 .2 .2 .2 .1 .5a9.3 9.3 0 0 0 .5 5.7l-.8 1.2a2.35 2.35 0 0 0-.9 2.7l.4 3.2 .1 3.3 .1 .4 .4-.5a.83 .83 0 0 1 .3 1 1.18 1.18 0 0 0 1.5 .5l.7-.4-1.5-1.4-.2-2.6a3.6 3.6 0 0 1 .6-2.9 15.7 15.7 0 0 1 2 5.6l.3-.6 .2 1.1a1.63 1.63 0 0 0 1.7 .4l.6-.4-.9-.9a1.46 1.46 0 0 1-.8-1.5l-1.3-3.5 .4-2.1v1.3h.2l.2-.3 .1-.8 .5 .1 .1 1.2h.1l.2-.1 .3-1.2h.2a.71 .71 0 0 0 .3 1.1l.3-.7-.1-.5a3.3 3.3 0 0 0 2.3-1.9h1.1l1.3 .3 .7 .4a12.1 12.1 0 0 0 5.3-.7l3.1-.2 .4 .7v1.5a17.5 17.5 0 0 1-.3 5.9 1.33 1.33 0 0 0 .1 1.5l.1 .7a1.13 1.13 0 0 0 .2 1.2 1.13 1.13 0 0 0 1.1 .3 1.01 1.01 0 0 0 1.1-.4 5 5 0 0 1-1.3-2.2l.3-.8-.1-1.5 .6-2.2 .4 .9-.1 1.8-.3 1.1 .2 .7 .3 .2-.1 .5a1.25 1.25 0 0 0 1.8 .7l.4-.2 .1-.2-.7-1.1h-.2l-.1-1.4a12 12 0 0 1 .4-5.6l.6-3.5 1.6-1.2a3.3 3.3 0 0 0 1.6-2.6 3.8 3.8 0 0 1 2-3.6l1.2-.8a1.45 1.45 0 0 1 2.3-.9 4.9 4.9 0 0 1 2.3 .9h.6a.98 .98 0 0 0 1.1-.7 1.4 1.4 0 0 0 .1-1.9 3.6 3.6 0 0 1-2.2-3.3l-.3-.4-.5-.2 .3-.1-.4-.3 .3-.3-.9-.3a1.95 1.95 0 0 1 1.8-.8l-.2-.1a2.94 2.94 0 0 0-2.4 .3 3.9 3.9 0 0 0-2.6 .5l-2.1 1a5.1 5.1 0 0 1-3.9 .9 20.2 20.2 0 0 0-6.7 .3 18.4 18.4 0 0 1-8.6 0l-2.2-.5a7.3 7.3 0 0 0-5.8 .8l-2 .6zM122.7 73.7l-.5 .8a1.81 1.81 0 0 0-.3 1.6l.3 .1 .2 .9 .3 .3-.2 .2 .2 .4v1.5a.41 .41 0 0 0-.3 .6l-.2 .1v.4a.51 .51 0 0 0-.2 .5 .51 .51 0 0 0 .4 .4l.1 2.5 .2 .2 .1 .4h.8l.1-.2-.2-.4a3.9 3.9 0 0 1-.1-2.5l.3-.2 .1 .1 .1 1.8 .3 .8 .8 .1 .1-.3-.2-.3a4.3 4.3 0 0 1-.2-2.5l.5-.2-.1-.2h.2l.2-.6h.2l.1-.3-.1-.3 .3-.3h.6l.3 .2 .5-.1a.49 .49 0 0 0 .7 .2h.5v-.2l.4 .2 .2-.2 .2 .2 .4-.2 .1 .1 .4-.1 .1 .3-.1 .3 .3 .4-.2 .3 .2 .3a4.5 4.5 0 0 1 .2 2.9l.3 .9 .6 .1 .4-.1v-.2l-.5-.9-.1-1 .4-1.8 .2-.2 .3 .9v1.2a1.73 1.73 0 0 0 .4 1.6l.6 .1v-.3l-.2-.3a6.4 6.4 0 0 1 .2-3.9l-.2-.2 .2-.1 .1-1 .2-.5 .3-.2 .3-.6 .5-1.3v-.4l.3-.1 .2-1 .3-.3 .4-1.2 .2-.4 1 .1a.77 .77 0 0 0 .7-.7l-.8-1.6 .1-.3-.1-.7-.2-.1a.39 .39 0 0 0-.1-.4 .39 .39 0 0 0-.5 0l-.3-.1h-.8l-.4 .3a1.09 1.09 0 0 0-1.1 .6l-.1 .3-.3 .1-.1 .5-.3 .2-.1 .3a2.51 2.51 0 0 1-1.4 1.4h-1.4l-1.1 .3-1-.2-.3 .2-.2-.1-.6 .1-.4-.1-.4 .2-.3-.2h-.5a2.26 2.26 0 0 0-1.9 .7z" fill-rule="evenodd" fill="#373435" stroke="#373435" stroke-width=".21"/>
<g fill="none" stroke="#848688" stroke-width=".21">
<path d="M74.2 50.7h5M76.7 48.2v5M78 50.8a1.35 1.35 0 0 0-1.4-1.4 1.35 1.35 0 0 0-1.3 1.6M144.2 50.7h5M145.3 50.8a1.35 1.35 0 0 1 1.5-1.4 1.35 1.35 0 0 1 1.2 1.6M146.7 48.2v5"/>
<circle cx="76.7" cy="50.7" r="1.35"/>
<circle cx="146.7" cy="50.7" r="1.35"/>
</g>
<path d="M111.7 146.7v-100" fill="none" stroke="#727376" stroke-width=".3" stroke-dasharray="3 1.5" stroke-linecap="butt"/>
<g fill="none" stroke="#373435" stroke-width=".21">
<path d="M58.8 38.2h4l12.2 10.4M74.2 142.7h5M75.3 142.6a1.35 1.35 0 0 1 1.4-1.2 1.35 1.35 0 0 1 1.3 1.3M76.7 140.5v3.9M144.2 142.7h5M146.7 140.5v3.9M148 142.6a1.35 1.35 0 0 0-1.4-1.2 1.35 1.35 0 0 0-1.3 1.3"/>
<circle cx="76.7" cy="142.7" r="1.35"/>
<circle cx="146.7" cy="142.7" r="1.35"/>
</g>
<path d="M74.1 47.2l.9 1.4-1.5-.7z" fill="#373435"/>
<path d="M66.7 20.8v5.4M66.7 30v5.3M156.7 20.8v5.4M156.7 30v5.3M52.1 46.7v100M161 100.7h5" fill="none" stroke="#373435" stroke-width=".21"/>
<g fill="#373435">
<path d="M51.7 145.2h.8l-.4 1.5z"/>
<path d="M52.1 46.7l.4 1.5h-.8z"/>
</g>
<path d="M59.5 140.2v5" fill="none" stroke="#373435" stroke-width=".21"/>
<path d="M59.2 143.7h.7l-.4 1.5z" fill="#373435"/>
<path d="M49.6 46.7h5M57 49.7h5M49.6 146.7h5M57 145.2h5M57 146.7h5M59.5 146.7v5.1" fill="none" stroke="#373435" stroke-width=".21"/>
<path d="M59.5 146.7l.4 1.5h-.7z" fill="#373435"/>
<path d="M59.5 49.7v5.1" fill="none" stroke="#373435" stroke-width=".21"/>
<path d="M59.5 49.7l.4 1.6h-.7z" fill="#373435"/>
<path d="M59.5 41.7v5" fill="none" stroke="#373435" stroke-width=".21"/>
<path d="M59.2 45.2h.7l-.4 1.5z" fill="#373435"/>
<path d="M57 46.7h5" fill="none" stroke="#373435" stroke-width=".21"/>
<g font-size="15.8" fill="#fefefe">
<text x="78" y="122.4">PREPARE</text>
<text x="82" y="140">TO STOP</text>
</g>
<text font-size="14.2" fill="#373435" x="85.2" y="100.8">AHEAD</text>
<g font-size="7.1" fill="#373435">
<text x="122.5" y="249.9">WARNING SIGN</text>
<text x="175.7" y="274">TC1690</text>
</g>
<text font-size="5.6" fill="#373435" x="100.1" y="258.7">“STOCK AHEAD/PREPARE TO STOP”</text>
<g font-size="4.2" fill="#373435">
<text x="100.6" y="267.5">APPROVED AS OFFICIAL TRAFFIC SIGN</text>
<text x="174.7" y="285.6">A</text>
<text x="180.9" y="285.6">B</text>
<text x="186.5" y="285.6">C</text>
</g>
<g font-size="3.9" fill="#373435">
<text x="108.7" y="21.5">900</text>
<text x="68.7" y="30.7">100</text>
<text x="108.7" y="30.7">525</text>
<text x="148.7" y="30.7">100</text>
<text x="39.7" y="41.8">for padlock</text>
<text x="40.6" y="37.4">* 4 x holes</text>
<text x="120" y="41">Hinge line</text>
<text x="165.4" y="44.1">R100</text>
<text x="166.7" y="52.1">80</text>
<text x="57.4" y="58">30</text>
<text x="166.7" y="71.1">300</text>
<text x="166.8" y="89.1">60</text>
<text x="41.9" y="98.1">1000</text>
<text x="166.4" y="97.1">100E</text>
<text x="166.7" y="107.4">105</text>
<text x="166.4" y="118.1">110D</text>
<text x="166.7" y="126.9">65</text>
<text x="166.4" y="135.6">110D</text>
<text x="57.3" y="139.9">15</text>
<text x="166.6" y="144.6">70</text>
<text x="21.7" y="205.1">Colour Legend</text>
<text x="27.6" y="213.6">Black</text>
<text x="27.6" y="221.1">Retroreflective white</text>
<text x="27.6" y="228.5">Retroreflective red</text>
<text x="27.6" y="236">Retroreflective yellow</text>
</g>
<g font-size="3.5" fill="#231f20">
<text x="83.9" y="166.4">Notes:</text>
<text x="83.9" y="171.2">1. Broken vertical line indicates location of suitable hinge (butterfly style).</text>
<text x="83.9" y="175.9">2. Stiffeners to be installed so as not to obstruct installation and</text>
<text x="88.9" y="179.8">operation of the hinge.</text>
<text x="83.9" y="184.6">3. * The number and position of padlock holes are to suit ease and safe</text>
<text x="88.9" y="188.5">operation of opening and closing the sign.</text>
<text x="83.9" y="193.2">4. Position and size of the holes to suit security padlock/s and not</text>
<text x="88.9" y="197.2">interfere with sign supports.</text>
<text x="83.9" y="201.9">5. Care to be taken with PREPARE TO STOP legend and stock image</text>
<text x="88.9" y="205.8">where cut by the vertical hinge.</text>
<text x="83.9" y="210.6">6. Cut slots in flap and fit corresponding staples in sign to padlock flap in</text>
<text x="88.9" y="214.5">both left and right positions.</text>
<text x="83.9" y="219.2">7. Permanent fixed sign may be installed at approved Ancillary Works</text>
<text x="83.9" y="227.9">8. Sign is to be displayed immediately prior to stock crossing the road</text>
<text x="88.9" y="223.2">and Encroachments (AWE) stock crossing locations.</text>
<text x="88.9" y="231.8">and closed immediately on completion of crossing activities. Sign to</text>
<text x="88.9" y="235.8">be locked closed at all other times.</text>
</g>
<g font-size="3.5" fill="#373435">
<text x="21.6" y="267.9">Department of Transport and Main Roads</text>
<text x="17.7" y="271.8">Infrastructure Management &amp; Delivery Division</text>
<text x="16.7" y="280.6">Designed</text>
<text x="42.7" y="280.6">Checked</text>
<text x="69.7" y="280.6">Scale</text>
<text x="98.5" y="281.4">PRINCIPAL ENGINEER</text>
<text x="155.3" y="276.2">11/09/19</text>
<text x="158" y="281.2">Date</text>
<text x="16.9" y="284.8">TV 01/08</text>
<text x="43.3" y="284.8">DJ 09/19</text>
<text x="69.7" y="285.2">Not to Scale</text>
<text x="98.5" y="284.8">(Traffic Engineering)</text>
</g>
</svg>
